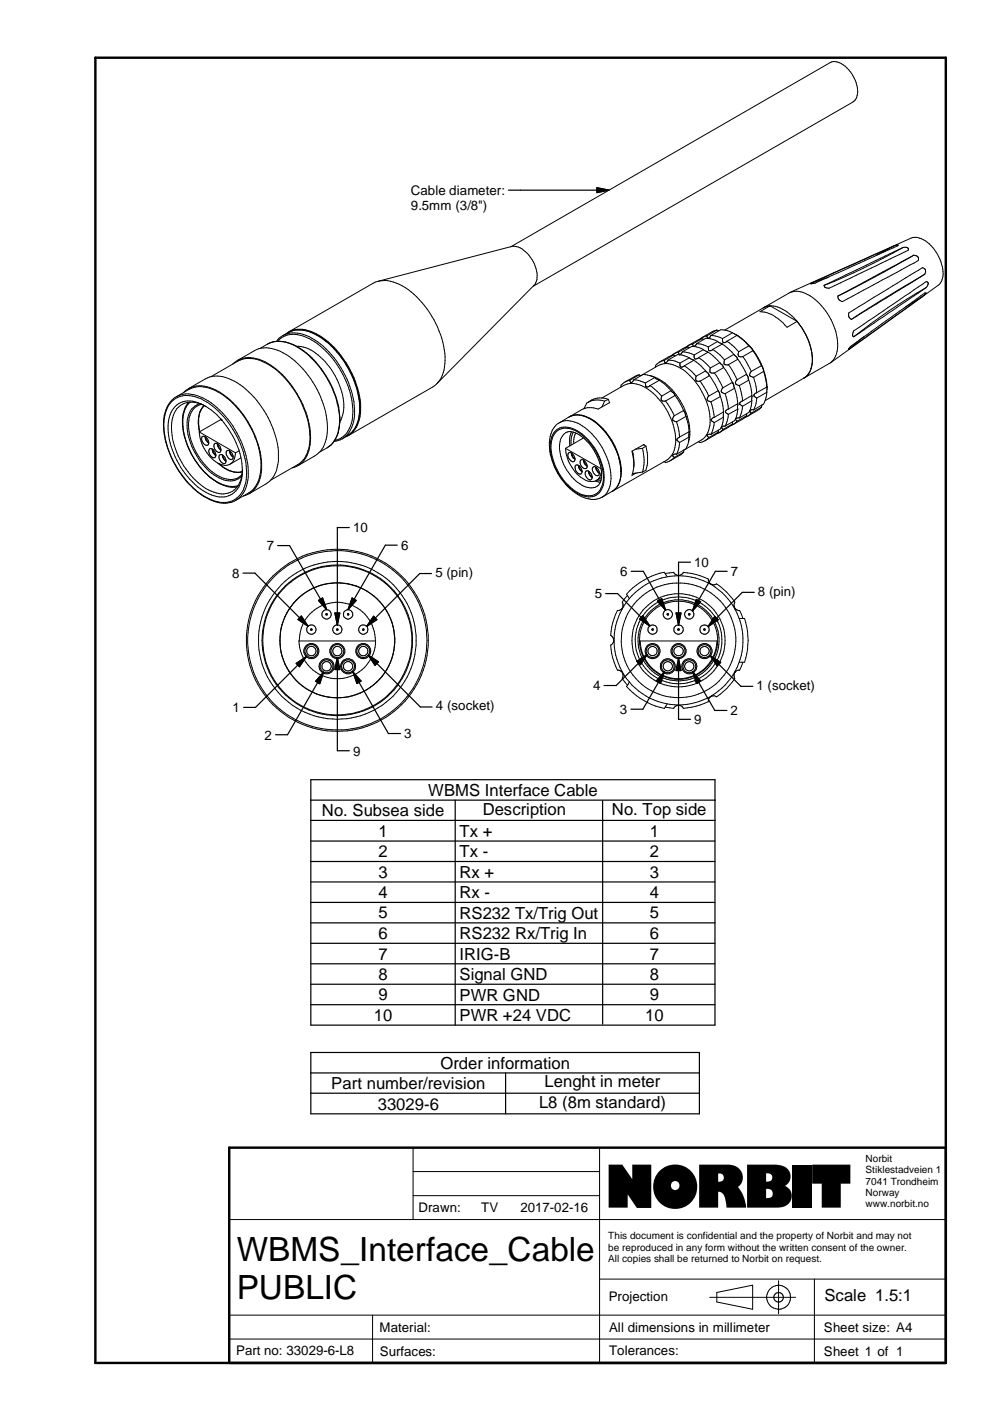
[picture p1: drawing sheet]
<svg xmlns="http://www.w3.org/2000/svg" width="210mm" height="297mm" viewBox="0 0 210 297" stroke-linecap="round" stroke-linejoin="round" font-family="sans-serif">
<g fill="none" stroke="#000" stroke-width=".21">
<path d="M79 58.8l28-7.3a4.6 4.6 0 0 1 4.2 2.7 5.6 5.6 0 0 1 .8 4.9l-.1 .3-20.5 20.8M106.8 51.6l66.8-38.5a2.87 2.87 0 0 1 3.1 .7 6.7 6.7 0 0 1 2.4 6.5l-.8 1-66.8 38.5M173.2 57.9l-3.7 1.3M186.7 51.5l-17.2 7.7M186.7 51.5l-3.5 1.9M186.7 51.5l1-.3v.2l-17.3 7.8h-.9M188.8 51.7l-16.5 7.9M188.8 51.7a137 137 0 0 1-16.5 7.9M188.8 51.7h.6a.44 .44 0 0 1 .5 .6l-16.5 7.9a.82 .82 0 0 1-1.1-.6M190.2 53.8l-15 8.1M191.6 58.4l-13.6 8.4M193.3 57.3a.8 .8 0 0 0 .2-.8 .8 .8 0 0 0-.7-.5l-15.3 9.4a.99 .99 0 0 0 .5 1.4"/>
<path d="M193.3 57.3l-.8 .6M193.3 57.3l-9.8 5.9-5.5 3.6M44.1 78.7l5.6-3.2a6.2 6.2 0 0 1 6.1 .5 19.2 19.2 0 0 1 9 16.3 6.3 6.3 0 0 1-2.2 4.6l-6 3.5M48.6 76.1a5.4 5.4 0 0 1 6.2-.7 19 19 0 0 1 9.8 13.1 9.5 9.5 0 0 1-1 7.6l-1.1 1.1-1.4 .6M49.7 75.4l3.5-2.1a5.8 5.8 0 0 1 6 .5 19.2 19.2 0 0 1 9.2 16.7 6.2 6.2 0 0 1-2.6 4.8l-3.5 2M55.9 71.9l-1.5 .9M57.3 71.4a8.9 8.9 0 0 1 7.1 2.7 19.1 19.1 0 0 1 6.7 14.2 8.1 8.1 0 0 1-1.5 4.3M57.3 71.4l-1.4 .5M57.4 71.4l-1.5 .5M57.4 71.4a8.4 8.4 0 0 1 6.4 2.3 19.3 19.3 0 0 1 7.2 14.4 7.1 7.1 0 0 1-1.4 4.5M58 71.3a4.9 4.9 0 0 1 5.5-1 17 17 0 0 1 8.6 8.7 14 14 0 0 1 1.2 10.1 4.4 4.4 0 0 1-3.3 3M59.1 70.1a6.4 6.4 0 0 1 6.7 .9 19.3 19.3 0 0 1 8.3 15.9 6.2 6.2 0 0 1-2.6 4.8"/>
<path d="M59.1 70.1l-.7 .6-.6 .7M59.8 69.8a5.4 5.4 0 0 1 6.4 0 17.3 17.3 0 0 1 6.7 6.8 17.2 17.2 0 0 1 2.5 9.8 5.8 5.8 0 0 1-2.3 4.4l-1.6 .9M60.2 69.6l-1.1 .5M60.4 69.4l17.6-10.2a7.1 7.1 0 0 1 7.3 1.3 19.7 19.7 0 0 1 7.7 14.9 6.4 6.4 0 0 1-2.5 5.5l-17.7 10.2M61.6 69a9.4 9.4 0 0 1 7.5 3.1 19.7 19.7 0 0 1 6.2 13.7l-.3 1.8-.6 1.6M61.6 69l-1.4 .6M62 72.4a7.1 7.1 0 0 1 5.5 2.7 13.9 13.9 0 0 1 4.3 11.2l-.7 1.8M62.1 69h-.5M62.7 69a11.7 11.7 0 0 1 7.1 3.9 18.9 18.9 0 0 1 5.3 13.4 7.5 7.5 0 0 1-.7 2.9M131.7 79.5l-1.2 .5-.7 .5v.4M132.5 79.4l-.5 .6h-.2l-.1-.5M132.5 79.4l.9 .1 1.5 .6"/>
<path d="M133.6 78.4l.4 .1M133.6 78.4l-1.9 1.1M133.6 78.4l-2.9 1.4M134 78.5l3.6-2.1a4.3 4.3 0 0 1 4.6 .6 13.8 13.8 0 0 1 6.2 11.9l-.4 1.5-.7 1.1-4.3 2.6M136 78.5a12.4 12.4 0 0 1 7.7 8.5 9.6 9.6 0 0 1 .2 5.4M136.9 78.9l.9 .6M136.9 78.9l-1-.4-1.4-.2-2 1.1M136.9 78.9l-2 1.2M137.7 79.4h.1M138.9 75.4l-1.2 .4a.99 .99 0 0 0-.7 1M138.9 75.4l.1 .4M139 75.8v.1"/>
<path d="M139.2 75.8l-.1 .1M139.7 75.3l-.4 .5-.3 .1M139.7 75.3a5 5 0 0 1 2.5 .6M140.8 74.2l.4 .2M140.8 74.2l-1.9 1.2M140.8 74.2l-.9 .3-2 1.2M141.8 73.6l.2 .6M141.8 73.6l-.7 .3-.7 .4M142.2 75.9l.1 .8 .3 .1 .5-.3M142.7 73.5l-.6 .7M142.7 73.5l1.4 .3 1 .4M143.1 76.5l2-1.2 1 .8 1.4 1.4"/>
<path d="M143.1 76.5l1.5 1.1 .9 1.1M143.8 72.5l.4 .1M143.8 72.5l-2 1.1M143.8 72.5l-1 .4-2 1.1M144.1 74.8l-1.5-.6-1-.1-1.9 1.2M144.1 74.8l.9 .6M144.1 74.8l-1.9 1.1M144.8 71.9l.1 .5M144.8 71.9l-.8 .3-.7 .4M145.1 72.4l2 .7M145.1 74.2l.1 .8h.6l.2-.2M145.2 74.9h.1"/>
<path d="M145.5 78.7v.7a.74 .74 0 0 0 .9 .3M145.6 71.8l-.4 .6h-.6l-1.9 1.1M145.6 71.8l1 .1 1.5 .6M146 74.8l2-1.2 1.1 .8 1.4 1.4M146 74.8l1.1 .7 1.4 1.4M146.4 79.7l1.8 3.1M146.8 70.8l.4 .2M146.8 70.8l-2 1.1M146.8 70.8l-1 .4-2 1.1M147.1 73.1l.9 .6M147.1 73.1l-2 1.1M147.5 77.5l.5 .5 .3 .5"/>
<path d="M147.5 77.5l-2 1.2M147.7 70.2l.3 .5M147.7 70.2l-1.4 .7M148 70.7h-.4l-2 1.1M148 70.7l2 .7M148.1 72.5v.3a.48 .48 0 0 0 .3 .6 .48 .48 0 0 0 .6-.4M148.2 78.2v.1M148.3 78.5l-1.9 1.2M148.3 78.5l1.2 1.8 .7 1.4M148.5 76.9v.9l.2 .2h.7M148.6 70.1l-.2 .4-.4 .2M148.6 70.1l1.4 .3 1 .4"/>
<path d="M149 73l2-1.1 1 .7 1.4 1.5M149 73l1.5 1.2 1 1M149.4 78l.8 1.2 .9 1.9M149.9 69l.4 .1M149.9 69l-2.2 1.2M149.9 69l-1 .3-2.1 1.3M150 71.4l.8 .4M150 71.4l-1.9 1.1M150.5 75.8l.5 .5 .2 .4M150.5 75.8l-2 1.1M150.8 71.8l.1 .1M150.8 71.8h.1"/>
<path d="M150.9 71.9h.1M151 70.8l.1 .7 .2 .1 .7-.3M151.2 76.6h.1M151.2 76.8h.1M151.2 76.7v.1M151.3 76.8l-1.9 1.2M151.3 76.8l1.8 3.1M151.5 75.2l-.1 .4a.56 .56 0 0 0 .1 .6 .56 .56 0 0 0 .7 0M151.5 69l13.4-7.7a4.3 4.3 0 0 1 4.5 .5 13 13 0 0 1 5.7 11.1l-.1 .5a3.7 3.7 0 0 1-1.6 2.6l-5.3 3M152 71.3l1.5 1.2 .9 1M152.2 76.2h.1M152.3 76.2l.8 1.3 1 1.9"/>
<path d="M153.1 79.9v.1M153.1 79.9l-2 1.2M153.2 69.6l-1.1-.5-1.4-.2-2.1 1.2M153.2 69.6l.8 .5M153.2 69.6l-2.2 1.2M153.4 74.1l.6 .5 .2 .5M153.4 74.1l-1.9 1.1M154 70h.1M154 70.1h.1M154 70a14.2 14.2 0 0 1 6.4 11M154.1 79.4l-.3 .7 .2 .3 .6 .2M154.1 70.1l-2.1 1.2"/>
<path d="M154.1 70.1h.1M154.1 70.1l1.5 1.2 .9 1M154.2 75.1h.1M154.3 75.1l-2 1.1M154.3 75.1l1.8 3.1M154.4 73.5l-.1 .5a.61 .61 0 0 0 .3 .6 .61 .61 0 0 0 .7-.1M155.3 74.5l.8 1.2 1 1.9M156.1 78.2l-2 1.2M156.1 78.2l.4 1.3M156.5 72.3l.6 .5 .3 .5M156.5 72.3l-2.1 1.2M156.5 79.5l-1.9 1.1"/>
<path d="M156.5 79.5l.6 1.9 .1 1.3-2 1.1M157.1 77.6a.62 .62 0 0 0-.2 1.1l.7 .2M157.4 73.3l-2.1 1.2M157.4 73.3l.8 1.2 1 2M157.6 78.9l.3 1.3 .3 1.9M159.2 76.5l.3 .4 .1 .7M159.2 76.5l-2.1 1.1M159.6 77.6l-2 1.3M159.6 77.6l.7 3.3M160 64.2l-.4 .1a4.3 4.3 0 0 1 4.5 .6l1.5 1.1 1.3 1.5M161 63.9l-2.1 1.3a7.7 7.7 0 0 1 5.6 3.2l2.2-1.2M161 63.9l5.7 3.3"/>
<path d="M161 63.9l-.7 .2M165.1 61.1l25.4-11.3a4.1 4.1 0 0 1 4.1 1.6 8.3 8.3 0 0 1 2.5 6.7l-.3 .7-.7 .8-22.5 16.3M166.7 67.2l.6 .9M167 67.7l1.1 1.6M167.5 68.3l1.6 3M168.1 79l-8.1 4.7M168.4 69.8a11.5 11.5 0 0 1 1.4 5.2M168.7 78.6l-.6 .4M169.2 71.8l.2 .6M169.2 77.9l-.5 .7M169.6 73.1a6 6 0 0 1-.9 5.5M169.7 76.6l-.3 .9"/>
<path d="M169.8 75.4l-.1 1.1M175.2 61.9l9.7-5.1 6.2-3.5a.81 .81 0 0 1 .7 .3 .81 .81 0 0 1 .1 .9l-15.8 8.5a1.02 1.02 0 0 1-.9-1.1zM177.4 73h.1M178.3 70.1h.1M180.6 70.4l-3.1 2.6M192.8 62l-15.3 11M192.8 62l-3.5 2.2M193.5 61.3h.1M193.5 61.3l-1 .5-14.5 10.5-.6 .7M193.5 61.3l-.7 .7M193.6 60.1a.68 .68 0 0 0 .5-.6 .68 .68 0 0 0-.5-.7l-15.1 10.4-.3 .8 .3 .4M193.6 60.1l-15.1 10.3"/>
<path d="M193.6 60.1l-7.9 5-7.2 5.3M35.7 83.9a5 5 0 0 1 6-1 17.3 17.3 0 0 1 8.6 9.2 13.9 13.9 0 0 1 1.1 10.1 5.1 5.1 0 0 1-7.2 2.4 17.6 17.6 0 0 1-8.6-9.4 17.1 17.1 0 0 1-1.4-5.4 8 8 0 0 1 1.5-5.9zM35.9 83.9a4.9 4.9 0 0 1 5.5-.8 17.2 17.2 0 0 1 8.5 8.9 14.1 14.1 0 0 1 1.3 9.4 4.7 4.7 0 0 1-6.8 3.2 17.3 17.3 0 0 1-8.8-9.7 12.5 12.5 0 0 1-.6-9.7zM36.9 82.9l2.6-1.5a6.7 6.7 0 0 1 6.7 .9 19.6 19.6 0 0 1 8.4 15.2 6.3 6.3 0 0 1-2.6 5.5l-2.7 1.6M38.4 82a4.9 4.9 0 0 1 5.5-1 18.1 18.1 0 0 1 9.8 11.1 12 12 0 0 1 .2 9 4.5 4.5 0 0 1-3 2.6M39.4 84.1a6.3 6.3 0 0 0-1.3 4.5l.2 1.6a16.7 16.7 0 0 0 4.9 8.9M39.4 81.2l3.5-2a6.7 6.7 0 0 1 6.7 .8 20.2 20.2 0 0 1 8.6 14.3 9.6 9.6 0 0 1-.8 5l-1.4 1.6-3.9 2.3M39.4 84.1a4.1 4.1 0 0 0-3.4 3.7 15.5 15.5 0 0 0 7.6 14.6 5.1 5.1 0 0 0 5.3 0 5.2 5.2 0 0 0 1.7-3.6M39.4 84.1l1.5 .1 1.1 .3 1.1 .5M39.8 84.1a5.7 5.7 0 0 0-1.5 5.1 16.1 16.1 0 0 0 7.3 11.8l.7 .3a5.5 5.5 0 0 0 3.3 .5M41.7 90.3l7.5 4.4M41.7 90.3a8.2 8.2 0 0 0 4.5 6.8 2.1 2.1 0 0 0 3-2v-.4"/>
<path d="M41.8 84.4a3.7 3.7 0 0 0-2.7 3.9 13.6 13.6 0 0 0 6.7 11.6 3.8 3.8 0 0 0 4.7-.3M42.2 84.5a3.7 3.7 0 0 0-2.8 3.9 13.1 13.1 0 0 0 6.9 11.4 3.5 3.5 0 0 0 4.3-.6M42.2 91.4a1.03 1.03 0 0 1 1.4 1.1l-.1 .5a1.03 1.03 0 0 1-1.3-1.1zM42.4 85a6.1 6.1 0 0 0-.7 5.3M42.5 85a5.9 5.9 0 0 0-.7 5.3M42.7 84.8l-.3 .2M42.8 91.3l.2 .6 .6 .7M43 91.3l.1 .6 .5 .6M43.6 99.4a6.9 6.9 0 0 0 6.1 2.1M43.8 93.9a1.16 1.16 0 0 1 1.3 1.3l-.2 .5a1.27 1.27 0 0 1-1.1-1.8zM44.4 93.9l.1 .6 .6 .7M44.4 93.9l.3 .8 .4 .4"/>
<path d="M45.4 92.8l.2 .6 .6 .7M45.5 92.8l.1 .6 .6 .6M45.5 92.8a.49 .49 0 0 0-.6 0 .49 .49 0 0 0-.2 .6 1.22 1.22 0 0 0 1.3 1.1l.2-.4M45.5 92.8l.5 .5 .2 .8M45.6 96.8a5.4 5.4 0 0 0 5 1.8l-1.2 .1M45.7 96.9l1 .8 2.3 1M45.8 95.2a.94 .94 0 0 1 1.4 .9v.2a.58 .58 0 0 1-.5 .6 .58 .58 0 0 1-.6-.5 1.11 1.11 0 0 1-.3-1.2zM46.3 87.8l-.1-.2-4.5 2.7M46.4 87.8h-.1M46.4 87.8a17.6 17.6 0 0 1 4.2 9.9l.1 .6M46.4 87.8a10.6 10.6 0 0 0-6.7-4 4.2 4.2 0 0 0-4.4 4 15.8 15.8 0 0 0 3.9 11.8 11 11 0 0 0 6.6 4.3 4.3 4.3 0 0 0 4.8-4.3l.1-1.5M46.5 95.1l.2 .7 .5 .6"/>
<path d="M46.6 95.2l.1 .5 .5 .6M47.3 94.3l.3-.2a1.23 1.23 0 0 1 .9 1.9 1.27 1.27 0 0 1-1.2-1.7zM48 94.2l.1 .7 .6 .6M48.1 94.3l.2 .7 .4 .4M50 94.2l-.8 .5M50.4 95.7l-2.3 1.3M68.4 93.6l-1.6 .9M69.6 92.6l-1.2 1M71.5 91.7l-1.7 .6M72.7 91.1l-.5 .2M74.4 89.2l-1.4 1.6M74.4 89.2l-.7 1-1.1 .9"/>
<path d="M116.3 98.3a9.6 9.6 0 0 1-1-7.9 3.4 3.4 0 0 1 4.4-2.3 11.1 11.1 0 0 1 5.8 4.9 11.6 11.6 0 0 1 2 8.6 3.9 3.9 0 0 1-5.6 2.3 12.3 12.3 0 0 1-6.8-11.7 3.2 3.2 0 0 1 5.1-2.4l1 .5a12.6 12.6 0 0 1 5 7.7 5.8 5.8 0 0 1-.9 5 3.3 3.3 0 0 1-4.1 .4 11.7 11.7 0 0 1-4.9-5.1M116.3 90.3a4 4 0 0 1 5.1 .4 12 12 0 0 1 4.7 10 3.2 3.2 0 0 1-4.9 2.5 11.8 11.8 0 0 1-6-10.4l.4-1.5zM118.2 93.7l7.4 4.3M118.2 93.7a8.1 8.1 0 0 0 4.8 6.9 2.11 2.11 0 0 0 2.8-2M118.9 94.7a.99 .99 0 0 1 1.2 .9l.1 .6-.3 .3a1.34 1.34 0 0 1-1-1.8zM119.4 87l-.4 .2M119.4 94.7l.2 .6 .6 .7M119.5 90.3l-.4 1.1v1.8M119.5 94.7l.3 .8 .4 .4M119.8 86.8l-.8 .4-2.1 1.2M119.9 90.3a2.02 2.02 0 0 0-2.7 1.6 9.2 9.2 0 0 0 4 9.2 2.83 2.83 0 0 0 4.1 0l.3-.7M119.9 90.3l-.2 .3a4.2 4.2 0 0 0-.3 2.4"/>
<path d="M119.9 90.3a10.1 10.1 0 0 1 5.8 8.1l-.1 2M120.2 86.8a6.7 6.7 0 0 1 5.4 2.4 14.3 14.3 0 0 1 4.3 8.7 5.6 5.6 0 0 1-1.3 4.3M120.4 97.3l.1-.1a1.27 1.27 0 0 1 1 1.9 1.25 1.25 0 0 1-1.1-1.8zM120.4 90.6l-.4 .9v1.2M120.9 97.3l.3 .9 .5 .4M121 97.3l.2 .6 .5 .6M121.1 86.8a8.5 8.5 0 0 1 5.4 3.5M121.2 86.7l-1.4 .2M121.4 96.2l.1-.1a1.22 1.22 0 0 1 1.1 1.8 1.21 1.21 0 0 1-1.2-1.7zM122 96.1a1.62 1.62 0 0 0 .8 1.4M122 91.6l-3.8 2.1M122.1 85.4h.1"/>
<path d="M122.1 96.2l.1 .6 .5 .6M122.5 98.5a1.17 1.17 0 0 1 1.3 1.3v.2a.58 .58 0 0 1-.6 .3 .58 .58 0 0 1-.5-.4 1.13 1.13 0 0 1-.2-1.4zM123.1 98.5l.1 .6 .6 .7M123.1 98.6l.3 .7 .4 .4M123.5 87.6v.1M123.5 87.7l1.6 1.1 1.4 1.5M124.5 97.6l.2 .7 .6 .7M124.6 97.7l.5 .4 .2 .9M124.6 97.7l-.5-.1a1.2 1.2 0 0 0 .7 1.8l.4-.1 .1-.3M124.6 97.7l.2 .6 .5 .5M125.7 99.9h.1M125.7 99.8l-1 .7"/>
<path d="M125.9 83.2l4.5-2.6a5 5 0 0 1 5.7 1.2 14.1 14.1 0 0 1 5.2 10.7 4.5 4.5 0 0 1-1.9 3.7l-11.4 6.5M126.4 83.9l-.6 1.2M126.4 83.9a4.2 4.2 0 0 0-3.7 .3l-.6 1.2M126.5 90.3l.9 1.1M127.2 83.5l.2 .6M127.2 83.5l-.8 .4M127.2 83.5a4.2 4.2 0 0 0-4.2 .6M127.4 91.4l.4 .7a14.4 14.4 0 0 1 2 5.9M127.4 91.4l1 1.9M127.4 84.1v.1M127.4 84.1l-2.3 1.4a3.9 3.9 0 0 0-3.4 .1l-2.6 1.5M128.5 93.3l.8 2"/>
<path d="M129.5 96a7.8 7.8 0 0 1-.3 5.5M132.2 94.3l.3 1.2v2.2M134.3 98.7l-2.1 .3M134.3 93.7a9.2 9.2 0 0 1 0 5M134.3 93.7l-1.5 .2M134.5 93h.1M134.5 93l-2.4 1.3a8.2 8.2 0 0 1 0 5.1l.9-.6M134.5 93l.5 .3M134.9 80.1l.1 .2a.49 .49 0 0 0 .3 .6 .49 .49 0 0 0 .6-.3M135 93.3a8 8 0 0 1 0 5l-.7 .4M135 93.3l-.7 .4M135.9 80.6l1.9-1.1 1.1 .7 1.4 1.5"/>
<path d="M135.9 80.6l1.5 1.2 .9 1M138.3 82.8a.69 .69 0 0 0 .2 1h.6M139.1 83.8l1.9 3.1M140.3 81.7l.6 .5 .2 .5M140.3 81.7l-2 1.1M141 86.9l-.3 .5-.1 .4 .8 .4M141 95.6l-.7 .6-.7 .4-.5 .1-.3-.2M141.1 82.7h.1M141.1 82.7l-2 1.1M141.1 82.7l.8 1.2 1 1.9M141.4 88.2l.4 1.3 .3 1.9M141.4 95l-.3-.1-.5 .2 .4 .5"/>
<path d="M142.1 92.5l-.2 1.1-.5 1.4M142.1 91.4l-.4 .2a.56 .56 0 0 0 .4 .9M142.9 85.8l.2 .3M142.9 94.5l-1.9 1.1M142.9 85.8l-1.9 1.1M142.9 94.5l-.5 .5-2.3 1.3M143 94.1l-.1 .4M143.1 86.1h.1M143.1 86.1l.3 .9M143.4 87l-2 1.2M143.4 87l.5 2 .2 1.3-2 1.1M144 90.3l.1 1.1"/>
<path d="M144.1 91.4l-.2 1.1-.5 1.3-2 1.2M144.1 91.4l-2 1.1M148.2 82.8a.63 .63 0 0 0-.4 .8 .63 .63 0 0 0 .7 .4h.1M148.2 91.5a1.95 1.95 0 0 1-2.2 .9M148.6 90.8h-.5l-.3 .2 .4 .5M148.6 84l.7 3.2M149.3 88.3l-.3 1.6-.4 .9M149.3 87.2l-.4 .3a.33 .33 0 0 0-.2 .3 .33 .33 0 0 0 .2 .3l.4 .2M150.2 90.3l-2 1.2M150.2 81.7l.2 .3M150.2 81.7l-2 1.1M150.2 90.3l-.6 .5-2.2 1.4"/>
<path d="M150.2 89.9v.4M150.4 82v.1M150.4 82.1l.2 .8M150.6 82.9l-2 1.1M150.6 82.9l.5 1.9 .2 1.3-2 1.1M150.8 89.3h.1M150.8 89.3l.3 .5M151.1 81.1a.67 .67 0 0 0-.3 .8 .67 .67 0 0 0 .8 .4M151.1 89.8l-.6 .5-.7 .4M151.2 86.1l.1 1.1M151.3 87.2l-.5 2M151.3 87.2l-2 1.1"/>
<path d="M151.6 89.1l-.7 .1-.3 .5-2 1.1M151.6 82.3l.7 3.2M151.6 86.1l.7 .5M151.6 86.1h.1M152.3 85.5l-.7 .6M152.3 86.6l-.3 1.6-.4 .9M153.1 80h.1M153.1 80l.3 .3 .2 .9M153.1 88.6l-2 1.2M153.1 88.6l-.8 .7-2 1.2M153.2 88.2l-.1 .4M153.6 81.2l-2 1.1"/>
<path d="M153.6 81.2l.7 3.2-2 1.1M154.1 88.1l-.6 .5-.8 .4M154.2 84.4l.1 1.1M154.3 85.5l-.3 1.6-.4 .8-2 1.2M154.3 85.5l-2 1.1M154.6 87.4h-.5l-.3 .2 .3 .5M154.6 80.6l.6 3.2M155.2 84.9l-.3 1.6-.3 .9M155.2 83.8a.49 .49 0 0 0-.6 .4 .49 .49 0 0 0 .5 .6l.1 .1M156.1 86.9l-2 1.2M156.1 86.9l-.9 .7-1.9 1.1M156.1 86.5v.4"/>
<path d="M156.7 85.9h.1M156.7 85.9l.4 .5M157.1 86.4l-.6 .5-.8 .4M157.2 83.8l-.1 1.1-.6 1.3-1.9 1.2M157.2 82.7v.1M157.2 82.8v1M157.2 83.8l-2 1.1M157.6 85.7l-.4-.1-.5 .3M158.2 82.1l-.6 .4v.3l.6 .4M158.2 83.2l-.3 1.6-.3 .9M159.2 85.1l-2.1 1.3M159.2 85.1l-.8 .7-2.1 1.2"/>
<path d="M159.3 84.6l-.1 .5M160.3 80.9v1.1M160.3 82l-.3 1.6-.4 .9-2 1.2M160.3 80.8v.1M160.3 80.9l-2.1 1.2M160.3 82l-2.1 1.2M124.5 100.5l1 .3M124.9 100.3l.7 .1M128.6 102.2l-2.7 1.7M128.7 102.2l-.7 .5M128.9 101.9l-.2 .3M139.1 119.9l1.7-.3 .8 .7h.6l.7-.7a15.2 15.2 0 0 1 5.2 1.4 1.11 1.11 0 0 0 .5 1.1 1.11 1.11 0 0 0 1.2-.1 13.6 13.6 0 0 1 3.8 3.9l-.1 .4v.7l.5 .5 .6 .1 .7 1.7"/>
<path d="M58.6 132.2l-.1 1.7 .1 1.7M58.6 135.6l.4 1.6 .6 1.6M58.6 132.2v3.4M59.6 128.9l-.6 1.6-.4 1.7M59.6 138.8l1.3 2.2M60.9 126.7l-1.3 2.2M62.5 134h16a8 8 0 0 1-8 7.9 8 8 0 0 1-8-7.9zM62.6 124.8l-1.7 1.9M62.6 134a8 8 0 0 1 7.9-8.1 8 8 0 0 1 8 8.1M62.6 124.9l-1.7 1.8M65 131.5l.2-.1v.3h-.2zM65.4 123l-2.2 1.3-.6 .5"/>
<path d="M65.4 123l-1.5 .8-1.3 1.1M66.2 122.6l-.8 .4M68.1 128.4h.1M68.2 128.3h.2v.2h-.2zM68.6 122l-1.6 .3-1.6 .7M70.3 121.8l-1.7 .2-1.6 .4M70.3 121.8l-.8 .1M70.3 121.8l1.7 .1M70.3 121.8l1.7 .2M70.4 131.6l.2-.2 .1 .2-.3 .1zM72 121.9l2.5 .6 .8 .3M72 122l1.7 .3 1.6 .6"/>
<path d="M72.6 128.3h.3v.2h-.3zM75.3 122.8l.7 .4M75.9 131.5l.1-.1v.3h-.1zM76 123.2l1.5 .9M77.5 124.1l1.9 1.6 1 1.4M79.9 126.4l.5 .6M80.4 127l1.3 2.3M80.4 127.1l1.2 2.2M81.6 129.3l.6 1.6M81.7 129.3l.5 1.6M82.2 130.9l.1 .8M82.2 136.8a10.1 10.1 0 0 1-1.8 3.8"/>
<path d="M82.2 136.8a13.6 13.6 0 0 1-1.8 3.8M82.3 131.7l.2 1.7M82.5 133.4v.9M82.5 134.3l-.3 2.5M130 127.2h.1M131.2 124.5l-1.1 1.4a1.17 1.17 0 0 1-1 1.7l-1 2.6-.4 2.6a1.13 1.13 0 0 1 .6 1.1 1.13 1.13 0 0 1-.6 1l.4 2.6 1 2.6a1.15 1.15 0 0 1 1 1.8l1.1 1.4M131.6 125.1a13.5 13.5 0 0 1 19.5-1 13.5 13.5 0 0 1 0 19.5 13.5 13.5 0 0 1-19.5-1.1M131.6 125.1a13.5 13.5 0 0 0 0 17.4M133.9 134h16a8 8 0 0 1-8 7.9 8 8 0 0 1-8-7.9zM136.3 131.5h.3l-.1 .2h-.1zM139.5 128.3h.2v.3h-.2zM139.5 120.6l-.6-1a14.4 14.4 0 0 0-7.9 4.6l.6 .9"/>
<path d="M141.7 131.5h.3v.2h-.2zM144 128.3h.2v.3h-.2zM147.2 131.5h.2v.2h-.2zM154.6 129.3h1.1a14.1 14.1 0 0 1 0 9.1h-1.1M155.3 138.4l-.7 1.7a1.14 1.14 0 0 0-1 .6 1.14 1.14 0 0 0 0 1.2l-.5 .6a12.7 12.7 0 0 1-3.3 3.2 1.12 1.12 0 0 0-1.2-.1 1.12 1.12 0 0 0-.5 1.1l-.8 .3a14.6 14.6 0 0 1-4.4 1.1l-.3-.4a1.12 1.12 0 0 0-1.8 .4l-1.7-.3M60.9 141l1 1.3 2 1.6M60.9 141l1.7 1.8 1.3 1.1M63.9 143.9l2.3 1.2 .8 .2M65.4 144.7l1.6 .6M67 145.3l1.6 .4M68.6 145.7l1.7 .2 1.7-.1M68.6 145.7l1.7 .1h1.7"/>
<path d="M75.3 144.9l-1.6 .6-1.7 .3M75.3 144.9l-1.6 .5-1.7 .4M76 144.5l-.7 .4M77.5 143.6l-1.5 .9M78.1 143.1l-.6 .5M79.9 141.4l-1.8 1.7M79.9 141.3l-1.8 1.8M80.4 140.6l-.5 .8M131.6 142.5l-.6 1a14.6 14.6 0 0 0 7.9 4.6l.6-1M148.8 145.5h.1M86.4 239.9v15M125.3 239.9v45"/>
<path d="M47.9 254.9h149.8M86.4 249.9h38.9M86.4 244.9h38.9M47.9 274.9h149.8M47.9 279.9h149.8M77.9 274.9v10M125.3 267.4h72.4M148.4 271.2h17.9M149.9 270.2l7.5-1.6v5.1l-7.5-1.5zM162.8 267.7v6.9M170.3 267.4v17.5"/>
<circle cx="65.1" cy="136.1" r=".98"/>
<circle cx="65.1" cy="136.1" r="1.58"/>
<circle cx="65.1" cy="131.6" r=".98"/>
<circle cx="65.1" cy="136.1" r="1.36"/>
<circle cx="68.3" cy="128.4" r=".98"/>
<circle cx="68.3" cy="139.3" r=".98"/>
<circle cx="68.3" cy="139.3" r="1.34"/>
<circle cx="68.3" cy="139.3" r="1.57"/>
<circle cx="70.5" cy="133.9" r="18.7"/>
<circle cx="70.5" cy="136.1" r="1.36"/>
<circle cx="70.5" cy="133.8" r="19"/>
<circle cx="70.5" cy="133.8" r="15.7"/>
<circle cx="70.5" cy="136.1" r=".97"/>
<circle cx="70.5" cy="131.6" r=".97"/>
<circle cx="70.5" cy="136.1" r="1.56"/>
<circle cx="70.5" cy="133.9" r="16.5"/>
<circle cx="70.5" cy="133.9" r="15.6"/>
<circle cx="72.8" cy="139.3" r=".98"/>
<circle cx="72.8" cy="139.3" r="1.58"/>
<circle cx="72.8" cy="139.3" r="1.35"/>
<circle cx="72.8" cy="128.4" r=".98"/>
<circle cx="75.9" cy="131.6" r=".98"/>
<circle cx="75.9" cy="136.1" r="1.57"/>
<circle cx="76" cy="136.1" r="1.34"/>
<circle cx="76" cy="136.1" r=".98"/>
<circle cx="136.4" cy="131.6" r=".96"/>
<circle cx="136.4" cy="136.1" r=".97"/>
<circle cx="136.4" cy="136.1" r="1.57"/>
<circle cx="136.4" cy="136.1" r="1.35"/>
<circle cx="139.6" cy="139.3" r="1.58"/>
<circle cx="139.6" cy="139.3" r="1.35"/>
<circle cx="139.6" cy="128.4" r=".98"/>
<circle cx="139.6" cy="139.3" r=".96"/>
<circle cx="141.8" cy="133.8" r="9.8"/>
<circle cx="141.8" cy="136.1" r=".97"/>
<circle cx="141.9" cy="136.1" r="1.57"/>
<circle cx="141.9" cy="133.8" r="8.2"/>
<circle cx="141.9" cy="133.8" r="12"/>
<circle cx="141.9" cy="133.8" r="8.5"/>
<circle cx="141.9" cy="131.6" r=".98"/>
<circle cx="141.9" cy="133.8" r="9.1"/>
<circle cx="141.9" cy="136.1" r="1.36"/>
<circle cx="144.1" cy="128.4" r=".98"/>
<circle cx="144.1" cy="139.3" r=".96"/>
<circle cx="144.1" cy="139.3" r="1.6"/>
<circle cx="144.1" cy="139.3" r="1.35"/>
<circle cx="147.3" cy="131.6" r=".97"/>
<circle cx="147.3" cy="136.1" r=".97"/>
<circle cx="147.3" cy="136.1" r="1.58"/>
<circle cx="147.3" cy="136.1" r="1.35"/>
<circle cx="162.8" cy="271.2" r=".99"/>
<circle cx="162.8" cy="271.2" r="2.49"/>
</g>
<path d="M19.9 12.1h177.8v272.8h-177.8zM197.7 239.9h-149.8v45" fill="none" stroke="#000" stroke-width=".51"/>
<g fill="none" stroke="#000" stroke-width=".25">
<path d="M106.3 39.8h21M124.8 39.2l2.5 .6-2.5 .5zM50.8 119.8h2.5l11.1 11.1M58 114h2.5l7.8 13.4M73 110.3h-2.5v20.3M83.1 114h-2.5l-7.8 13.4M90.2 119.9h-2.4l-11.1 11M132 119.4h2.5l4.6 8.2M144.4 117.5h-2.5v13.1M152 119.4h-2.4l-4.8 8.3M61.9 138.7l2.1-1.4-1.4 2.1zM63 128.8l1.4 2.1-2.1-1.4z"/>
<path d="M64 137.3l-10.6 10.6h-2.5M66.6 125.5l.8-.5 .9 2.4zM70 128.1h1l-.5 2.5zM70.5 137.5l.5 2.5h-1zM70.5 137.5v19.4h2.5M73.6 125l.9 .5-1.7 1.9zM77 136.9l2.1 1.4-.7 .8zM77 136.9l10.9 10.9h2.4M78.1 128.8l.7 .7-2.1 1.4zM126.6 124.1h2.5l6.7 6.8M133.2 138.2l2.1-1.4-1.4 2.1zM134.4 128.7l1.4 2.2-2.1-1.5z"/>
<path d="M135.3 136.8l-6.5 6.5h-2.5M137.5 125.6l.8-.5 .8 2.5zM141.4 128.1h1l-.5 2.5zM141.9 137.7l.5 2.5h-1zM141.9 137.7v12.7h2.5M145.6 125.3l.9 .5-1.7 1.9zM148.5 137.1l2.2 1.4-.8 .7zM148.5 137.1l6.4 6.4h2.5M149.4 128.9l.8 .6-2.2 1.5zM157.7 123.8h-2.5l-7.2 7.2M67.6 140.5l-.8 2.4-.8-.5zM67.6 140.5l-7.5 13.1h-2.5"/>
<path d="M73.8 140.5l1.7 1.9-.9 .5zM73.8 140.5l7.4 12.8h2.5M138.9 140.4l-.8 2.4-.9-.4zM138.9 140.4l-4.5 7.9h-2.5M144.8 140.4l1.7 2-.9 .5zM144.8 140.4l4.6 8.1h2.6M65 163h84.5v51.3h-84.5zM65 167.3h84.5M65 171.5h84.5M65 175.8h84.5M95.2 167.3v47M126 167.4v4.2"/>
<path d="M126 171.3v42.8M65 180.1h84.5M65 184.4h84.5M65 188.6h84.5M65 192.9h84.5M65 197.2h84.5M65 201.5h84.5M65 205.7h84.5M65 210h84.5M65 220h81.2v12.8h-81.2zM65 224.3h81.2M65 228.5h81.2"/>
<path d="M105.7 224.3v8.5"/>
</g>
<g fill="#000">
<path d="M124.8 39.2l2.5 .6-2.5 .5zM63 128.8l1.4 2.1-2.1-1.4zM61.9 138.7l2.1-1.4-1.4 2.1zM66.6 125.5l.8-.5 .9 2.4zM70 128.1h1l-.5 2.5zM70.5 137.5l.5 2.5h-1zM73.6 125l.9 .5-1.7 1.9zM78.1 128.8l.7 .7-2.1 1.4zM77 136.9l2.1 1.4-.7 .8zM134.4 128.7l1.4 2.2-2.1-1.5zM133.2 138.2l2.1-1.4-1.4 2.1zM137.5 125.6l.8-.5 .8 2.5z"/>
<path d="M141.4 128.1h1l-.5 2.5zM145.6 125.3l.9 .5-1.7 1.9zM149.4 128.9l.8 .6-2.2 1.5zM148.5 137.1l2.2 1.4-.8 .7zM67.6 140.5l-.8 2.4-.8-.5zM73.8 140.5l1.7 1.9-.9 .5zM138.9 140.4l-.8 2.4-.9-.4zM141.9 137.7l.5 2.5h-1zM144.8 140.4l1.7 2-.9 .5z"/>
</g>
<text font-size="12.1" x="126.4" y="252.4">NORBIT</text>
<g font-size="7">
<text x="49.5" y="263.7">WBMS_Interface_Cable</text>
<text x="49.5" y="271.6">PUBLIC</text>
</g>
<g font-size="3.5">
<text x="89.5" y="166.4">WBMS Interface Cable</text>
<text x="67.3" y="170.6">No. Subsea side</text>
<text x="101" y="170.3">Description</text>
<text x="127.9" y="170.4">No. Top side</text>
<text x="79.2" y="174.9">1</text>
<text x="79.2" y="179.2">2</text>
<text x="96.1" y="174.9">Tx +</text>
<text x="96.1" y="179.2">Tx -</text>
<text x="135.8" y="174.9">1</text>
<text x="135.8" y="179.2">2</text>
<text x="79.2" y="183.4">3</text>
<text x="96.1" y="183.5">Rx +</text>
<text x="135.8" y="183.4">3</text>
<text x="79.2" y="187.7">4</text>
<text x="79.2" y="192">5</text>
<text x="96.1" y="187.7">Rx -</text>
<text x="135.8" y="187.7">4</text>
<text x="135.8" y="192">5</text>
<text x="79.2" y="196.3">6</text>
<text x="96.1" y="192">RS232 Tx/Trig Out</text>
<text x="96.1" y="196.3">RS232 Rx/Trig In</text>
<text x="135.8" y="196.3">6</text>
<text x="79.2" y="200.6">7</text>
<text x="96.1" y="200.6">IRIG-B</text>
<text x="135.8" y="200.6">7</text>
<text x="79.2" y="204.9">8</text>
<text x="79.2" y="209.1">9</text>
<text x="96.1" y="209.2">PWR GND</text>
<text x="96.1" y="204.9">Signal GND</text>
<text x="135.8" y="204.9">8</text>
<text x="135.8" y="209.1">9</text>
<text x="78.2" y="213.4">10</text>
<text x="96.1" y="213.4">PWR +24 VDC</text>
<text x="134.9" y="213.4">10</text>
<text x="69.3" y="227.7">Part number/revision</text>
<text x="92.1" y="223.4">Order information</text>
<text x="113.8" y="227.3">Lenght in meter</text>
<text x="79" y="231.9">33029-6</text>
<text x="112.7" y="231.6">L8 (8m standard)</text>
<text x="172.4" y="272">Scale 1.5:1</text>
</g>
<g font-size="2.8">
<text x="85.9" y="40.8">Cable diameter:</text>
<text x="85.9" y="43.9">9.5mm (3/8&quot;)</text>
<text x="73.8" y="111.3">10</text>
<text x="55.8" y="115.1">7</text>
<text x="83.9" y="115">6</text>
<text x="145.1" y="118.6">10</text>
<text x="48.6" y="120.8">8</text>
<text x="91" y="120.6">5 (pin)</text>
<text x="124.3" y="125.1">5</text>
<text x="129.7" y="120.4">6</text>
<text x="152.8" y="120.5">7</text>
<text x="158.5" y="124.6">8 (pin)</text>
<text x="48.6" y="148.9">1</text>
<text x="91.1" y="148.5">4 (socket)</text>
<text x="124" y="144.3">4</text>
<text x="129.6" y="149.3">3</text>
<text x="152.7" y="149.5">2</text>
<text x="158.2" y="144.2">1 (socket)</text>
<text x="55.3" y="154.6">2</text>
<text x="84.5" y="154.3">3</text>
<text x="145.1" y="151.4">9</text>
<text x="73.8" y="157.9">9</text>
<text x="87.5" y="253.4">Drawn:</text>
<text x="100.6" y="253.4">TV</text>
<text x="108.8" y="253.4">2017-02-16</text>
<text x="127.3" y="271.9">Projection</text>
<text x="79.4" y="278.5">Material:</text>
<text x="127.3" y="278.4">All dimensions in millimeter</text>
<text x="172.3" y="278.4">Sheet size: A4</text>
<text x="49.4" y="283.3">Part no: 33029-6-L8</text>
<text x="79.4" y="283.4">Surfaces:</text>
<text x="127.3" y="283.3">Tolerances:</text>
<text x="172.3" y="283.5">Sheet 1 of 1</text>
</g>
<g font-size="2.1">
<text x="181" y="242.9">Norbit</text>
<text x="181" y="245.2">Stiklestadveien 1</text>
<text x="181" y="247.6">7041 Trondheim</text>
<text x="181" y="250">Norway</text>
<text x="181" y="252.3">www.norbit.no</text>
<text x="127.2" y="259">This document is confidential and the property of Norbit and may not</text>
<text x="127.2" y="261.4">be reproduced in any form without the written consent of the owner.</text>
<text x="127.2" y="263.8">All copies shall be returned to Norbit on request.</text>
</g>
</svg>
